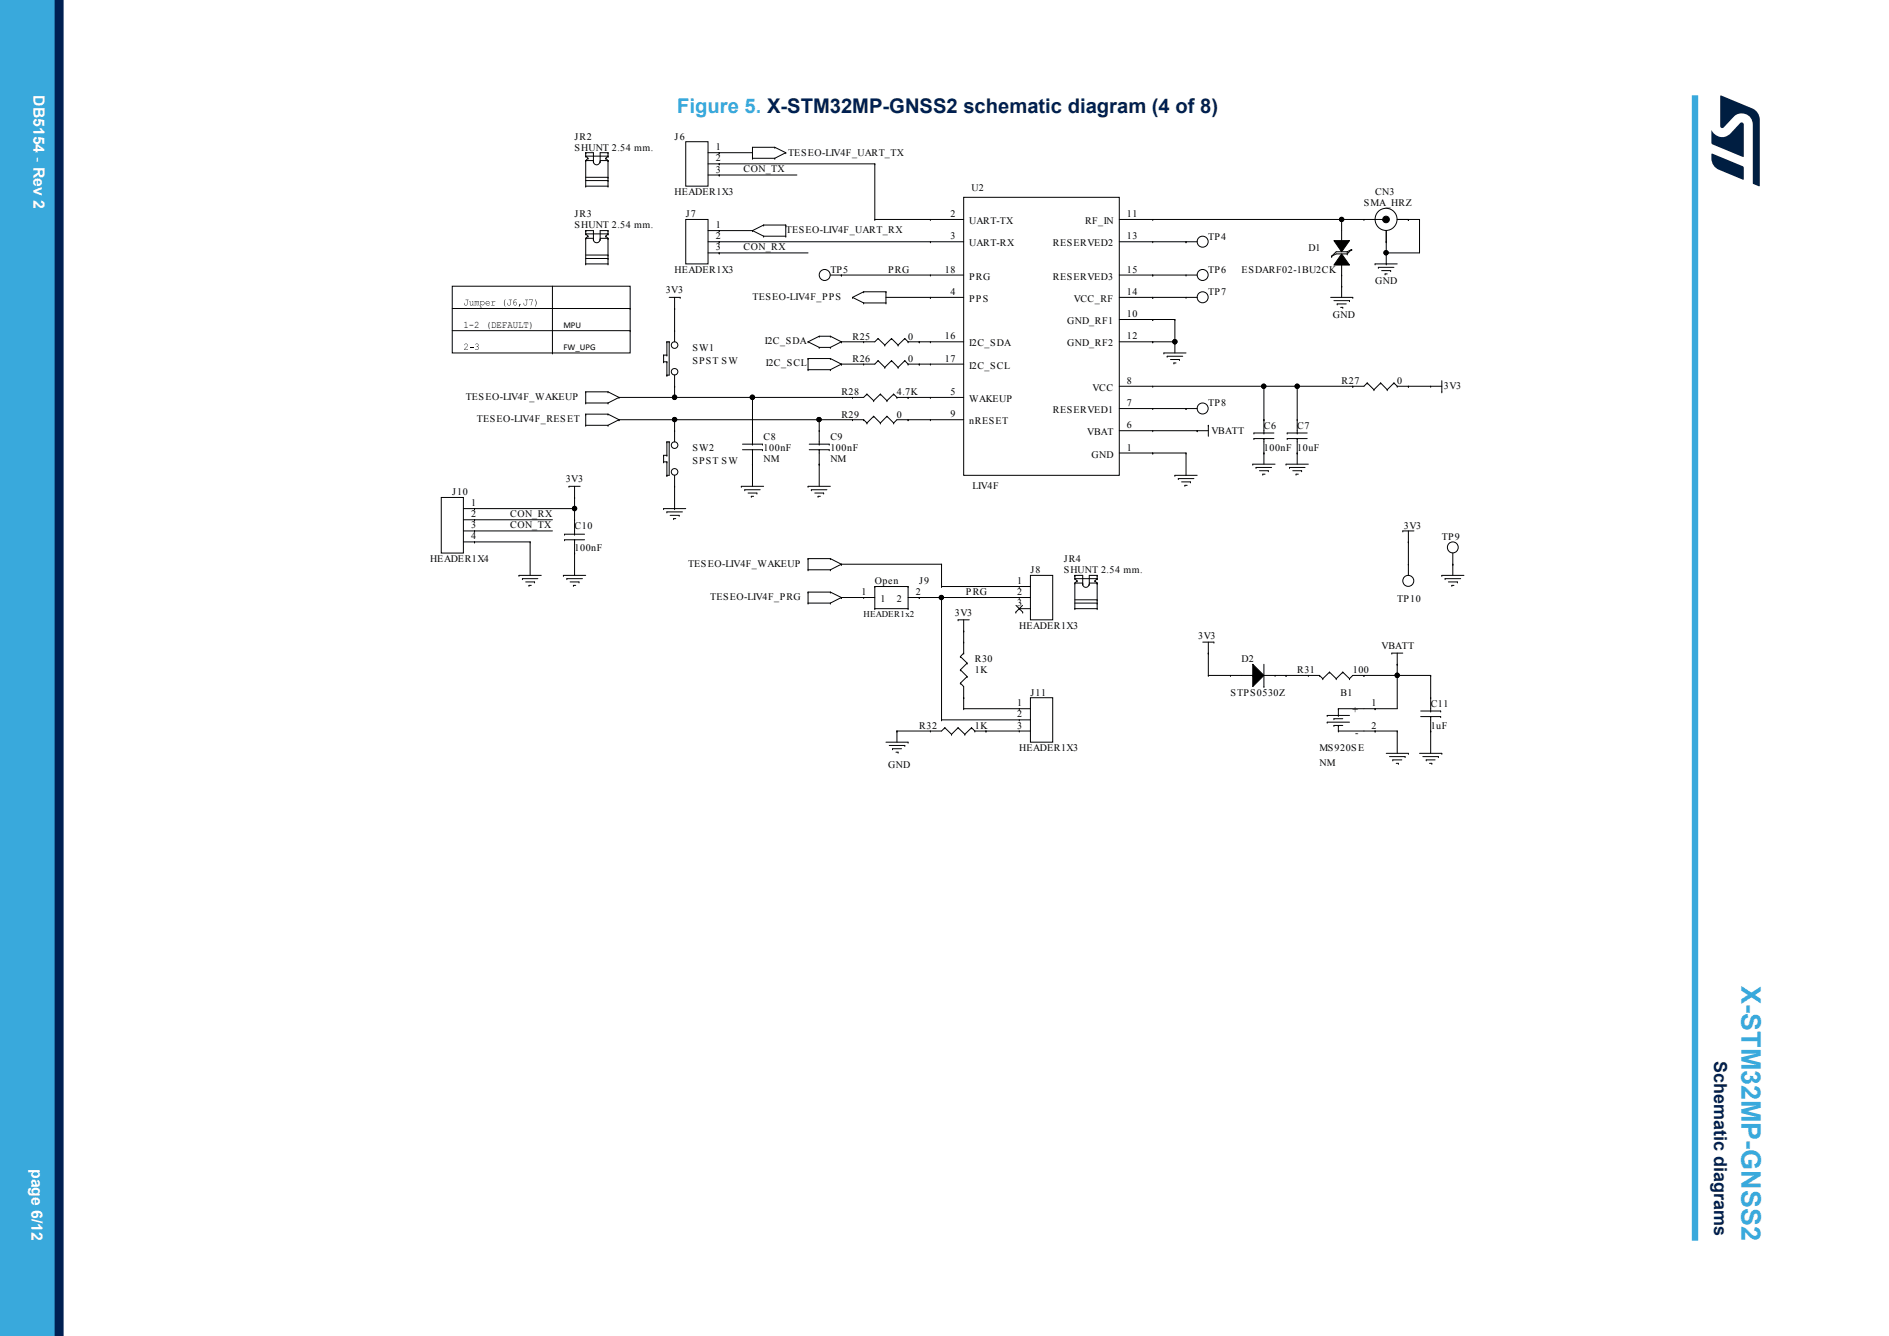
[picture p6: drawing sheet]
<svg xmlns="http://www.w3.org/2000/svg" width="297mm" height="210mm" viewBox="0 0 297 210" stroke-linecap="round" stroke-linejoin="round" font-family="sans-serif">
<g fill="none" stroke="#000" stroke-width=".16">
<path d="M92.1 36.2h1.2v1.4M92.1 24h1.2v1.4M92.1 24.5l.4 .4M92.1 36.8l.4 .3M92.1 29.3h3.5M92.1 29.3h.1M92.1 25.2h.1M92.1 24.5h.1M92.1 24h.1M92.1 37.5h.1M92.1 36.8h.1M92.1 36.2h.1"/>
<path d="M92.1 24v.5M92.1 25.2v4.1M92.1 36.2v.6M92.1 37.5v4M92.1 27.9h3.5M92.1 28.4h3.5M92.1 24.5h3.5M92.1 25.2h1.2M92.1 36.8h3.5M92.1 37.5h1.2M92.5 24.9h.1M92.5 37.1h.1"/>
<path d="M92.5 24.9l-.4 .3M92.5 37.1l-.4 .4M93.3 25.2h.1M93.3 25.4h.1M93.3 37.5h.1M93.3 37.6h.1M93.3 37.6a.52 .52 0 0 0 .5 .6 .52 .52 0 0 0 .5-.6M94.3 25.4a.52 .52 0 0 1-.5 .5 .52 .52 0 0 1-.5-.5M94.4 25.4h.1M94.4 37.6h.1M94.4 25.2h1.2M94.4 37.5h1.2"/>
<path d="M95.2 24.9h.1M95.2 37.1h.1M95.2 24.9l.4 .3M95.2 37.1l.4 .4M95.6 36.2h-1.2v1.4M95.6 24h-1.2v1.4M95.6 27.9h.1M95.6 28.4h.1M95.6 24.5h.1M95.6 25.2h.1M95.6 29.3h.1M95.6 24h.1"/>
<path d="M95.6 36.8h.1M95.6 37.5h.1M95.6 36.2h.1M95.6 24v.5M95.6 25.2v4.1M95.6 36.2v.6M95.6 37.5v4M95.6 24.5l-.4 .4M95.6 36.8l-.4 .3M107.8 34.5h3.5v7h-3.5zM107.8 22.3h3.5v7h-3.5zM111.3 36.2h7"/>
<path d="M111.3 38h40.2M111.3 39.8h15.7M111.3 24h7M111.3 25.8h26.2M111.3 27.5h14M113.1 36.2h.1M113.1 38h.1M113.1 39.8h.1M113.1 24h.1M113.1 25.8h.1M113.1 27.5h.1M118.3 36.2l1.8 .9"/>
<path d="M118.3 36.2h.1M118.3 24.9h.1M118.3 23.2h.1M118.3 23.2v1.7M118.3 23.2h3.5M118.3 24.9h3.5M120.1 35.4h.1M120.1 37.1h.1M120.1 35.4h3.4M120.1 35.4l-1.8 .8M120.1 37.1h3.4M121.8 24.9h.1"/>
<path d="M121.8 23.2h.1M121.8 23.2l1.7 .8M123.5 35.4h.1M123.5 37.1h.1M123.5 24h.1M123.5 35.4v1.7M123.5 24l-1.7 .9M137.5 34.5h.1M137.5 25.8h.1M137.5 25.8v8.7M137.5 34.5h14M146.3 34.5h.1"/>
<path d="M146.3 38h.1M151.5 31h24.5v43.7h-24.5zM176 38h12.2M176 34.5h41.4M181.2 34.5h.1M181.2 38h.1M186.5 38h.1M209.7 37.8h2.5l-1.3 1.8zM210.9 39.9l1.3 1.8h-2.5zM210.9 38h.1M210.9 34.5h.1M210.9 34.5v3.5"/>
<path d="M211.8 39.9h.1M211.8 39.6h.1M211.8 39.9h-1.7l-.7 .4M211.8 39.6h-1.7l-.7 .7M212.5 39.2l-.7 .7M212.5 39.2l-.7 .4M212.5 39.2h.1M214.4 34.5h.1M217.4 34.5h.1M218 38h.1M218 39.8h.1M218 36.2v5.3"/>
<path d="M219.7 34.5h3.5M221.4 34.5h.1M223.2 34.5h.1M223.2 34.5v5.3h-5.2M71.1 45h28v10.5h-28zM71.1 48.5h28M71.1 52h28M86.9 55.5h.1M86.9 45v10.5M92.1 41.5h3.5M92.1 41.5h.1M92.1 40.1h3.5"/>
<path d="M92.1 40.6h3.5M95.6 40.1h.1M95.6 40.6h.1M95.6 41.5h.1M99.1 48.5h.1M99.1 52h.1M104.3 55.8h.1M104.3 56.9h.1M104.3 55.8v1.1M104.3 56.9h.6M104.3 55.8h.6M104.9 53.7h.3"/>
<path d="M104.9 53.7h.1M104.9 55.8h.1M104.9 56.9h.1M104.9 59h.1M104.9 53.7v2.1M104.9 56.9v2.1M105.2 53.7h.1M105.2 46.7h1.7M105.2 53.7v5.3h-.3M106.1 48.5h.1M106.1 52h.1M106.1 46.7v7"/>
<path d="M106.1 59v3.5M106.9 46.7h.1M127 53.7l1.8 .9M127 58.1h3.6M127 53.7h.1M127 58.1h.1M127 56.4h.1M127 56.4v1.7M127 56.4h3.6M128.8 52.9h.1M128.8 54.6h.1M128.8 52.9h1.8"/>
<path d="M128.8 54.6h1.8M128.8 52.9l-1.8 .8M130.6 52.9h.1M130.6 54.6h.1M130.6 58.1h.1M130.6 56.4h.1M130.6 52.9l1.7 .8M130.6 56.4l1.7 .8M130.6 43.2h20.9M132.3 53.7h.1M132.3 57.2h.1M132.3 43.2h.1"/>
<path d="M132.3 53.7l-1.7 .9M132.3 57.2l-1.7 .9M134 46.7h.1M134 46.7l1.8 .9M135.8 45.9l-1.8 .8M135.8 45.9h.1M135.8 47.6h.1M135.8 57.2h.1M135.8 53.7h.1M135.8 45.9h3.5M135.8 47.6h3.5M138.1 56.7h.1"/>
<path d="M138.1 53.2h.1M138.1 56.7l1 1.1M138.1 53.2l1 1M138.1 53.2l-.6 .5h-5.2M138.1 56.7l-.6 .5h-5.2M139.1 57.8h.1M139.1 54.2h.1M139.3 45.9h.1M139.3 47.6h.1M139.3 45.9v1.7M139.3 46.7h12.2M140.2 56.7h.1"/>
<path d="M140.2 53.2h.1M140.2 56.7l1 1.1M140.2 53.2l1 1M140.2 56.7l-1.1 1.1M140.2 53.2l-1.1 1M141.2 57.8h.1M141.2 54.2h.1M142.3 56.7l-1.1 1.1M142.3 53.2l-1.1 1M142.3 56.7h.1M142.3 53.2h.1M142.3 56.7l.5 .5"/>
<path d="M142.3 53.2l.5 .5M142.8 57.2h.1M142.8 53.7h.1M142.8 53.7h8.7M142.8 57.2h8.7M144.5 57.2h.1M144.5 53.7h.1M146.3 46.7h.1M146.3 43.2h.1M146.3 53.7h.1M146.3 57.2h.1M176 46.7h12.2"/>
<path d="M176 43.2h12.2M176 53.7h8.7M176 50.2h8.7M181.2 50.2h.1M181.2 53.7h.1M181.2 46.7h.1M181.2 43.2h.1M183 55.5h.1M183 55.5h3.5M183.5 56h2.5M183.5 56h.1M184 56.5h1.4"/>
<path d="M184.6 57.1h.1M184.6 57.1h.3M184.7 50.2h.1M184.7 53.7h.1M184.7 50.2v5.3M185.4 56.5h.1M186.5 43.2h.1M186.5 46.7h.1M209.2 46.7h3.5M209.4 40.3h.1M209.7 47.3h2.5M210.2 47.8h.1"/>
<path d="M210.2 47.8h1.5M210.8 48.3h.3M210.9 43.2h.1M210.9 45h.1M210.9 41.5v5.2M211.1 48.3h.1M212.2 47.3h.1M212.7 46.7h.1M216.2 41.5h3.5M216.2 41.5h.1M216.7 42h2.5M216.7 42h.1"/>
<path d="M217.2 42.5h1.4M217.8 43.1h.1M217.8 43.1h.3M218 41.5h.1M218.6 42.5h.1M226.7 59.8v1.8M69.4 78.2h3.5v8.7h-3.5zM72.9 79.9h17.4M74.6 79.9h.1M89.5 76.4h.1M89.5 76.4h1.7M90.3 78.2h.1"/>
<path d="M90.3 79.9h.1M90.3 76.4v7.6M92.1 66.9h3.5M92.1 63.3h3.5M92.1 66.9h.1M92.1 65.1h.1M92.1 63.3h.1M92.1 61.6h.1M92.1 61.6v1.7M92.1 65.1v1.8M92.1 65.1h3.5M92.1 61.6h3.5"/>
<path d="M95.6 66.9h.1M95.6 65.1h.1M95.6 63.3h.1M95.6 61.6h.1M95.6 65.1l1.7 .9M95.6 61.6l1.7 .9M97.3 66h.1M97.3 62.5h.1M97.3 66l-1.7 .9M97.3 62.5l-1.7 .8M97.3 66h38.5M104.3 79.9h.1"/>
<path d="M104.3 71.6h.1M104.3 72.6h.1M104.3 71.6v1M104.3 72.6h.6M104.3 79.9h3.5M104.3 71.6h.6M104.9 69.5h.3M104.9 69.5h.1M104.9 71.6h.1M104.9 72.6h.1M104.9 74.7h.1M104.9 69.5v2.1"/>
<path d="M104.9 72.6v2.1M105.2 69.5h.1M105.2 69.5v5.2h-.3M106.1 60.7h.1M106.1 76.4h.1M106.1 67.7h.1M106.1 62.5h.1M106.1 66h.1M106.1 79.9h.1M106.1 66v3.5M106.1 74.7v5.2M116.6 76.4h.1"/>
<path d="M116.6 76.4h3.5M116.7 70.7h3.2M116.7 69.8h3.2M117.1 77h2.4M117.1 77h.1M117.6 77.5h1.4M118.1 78h.1M118.1 78h.4M118.3 69.8h.1M118.3 70.7h.1M118.3 67.7h.1M118.3 73h.1"/>
<path d="M118.3 62.5h.1M118.3 62.5v7.3M118.3 70.7v5.7M119 77.5h.1M119.9 70.7h.1M119.9 69.8h.1M127 76.4h3.6M127 76.4h.1M127.2 70.7h3.2M127.2 69.8h3.2M127.6 77h2.4M127.6 77h.1"/>
<path d="M128.1 77.5h1.4M128.6 78h.1M128.6 78h.4M128.8 69.8h.1M128.8 70.7h.1M128.8 67.7h.1M128.8 73h.1M128.8 66h.1M128.8 66v3.8M128.8 70.7v5.7M129.5 77.5h.1M130.4 70.7h.1"/>
<path d="M130.4 69.8h.1M134 66h.1M134 62.5h.1M135.8 66l.5 .5M135.8 66h.1M136.3 66.5h.1M136.3 62h.1M136.3 62l1.1 1M136.3 62l-.5 .5h-38.5M137.4 65.4h.1M137.4 63h.1M137.4 65.4l-1.1 1.1"/>
<path d="M137.4 65.4l1 1.1M138.4 62l-1 1M138.4 66.5h.1M138.4 62h.1M138.4 62l1 1M139.4 65.4h.1M139.4 63h.1M139.4 65.4l-1 1.1M139.4 65.4l1.1 1.1M140.5 62l-1.1 1M140.5 66.5h.1M140.5 62h.1"/>
<path d="M140.5 62l.5 .5M141 62.5h.1M141 62.5h10.5M142.8 66h.1M142.8 62.5h.1M146.3 62.5h.1M146.3 66h.1M151.5 66h-10.5l-.5 .5M176 67.7h14M176 64.2h12.2M176 71.2h10.5M181.2 71.2h.1"/>
<path d="M181.2 67.7h.1M181.2 64.2h.1M181.2 60.7h.1M184.7 74.7h3.5M184.7 74.7h.1M185.3 75.2h2.4M185.3 75.2h.1M185.8 75.7h1.4M186.3 76.3h.1M186.3 76.3h.4M186.5 64.2h.1M186.5 71.2h.1"/>
<path d="M186.5 71.2v3.5M187.2 75.7h.1M188.2 67.7h.1M190 66.9h.1M190 66.9v1.7M197 73h.1M197 73h3.5M197.1 68.9h3.2M197.1 68.1h3.2M197.1 68.9h.1M197.1 68.1h.1M197.5 73.5h.1"/>
<path d="M197.5 73.5h2.4M198 74h1.4M198.5 74.5h.1M198.5 74.5h.4M198.7 68.1h.1M198.7 68.9h.1M198.7 66h.1M198.7 71.2h.1M198.7 60.7h.1M198.7 60.7v7.4M198.7 68.9v4.1M199.4 74h.1"/>
<path d="M202.2 73h3.5M202.2 73h.1M202.4 68.9h3.1M202.4 68.1h3.1M202.4 68.9h.1M202.4 68.1h.1M202.7 73.5h2.5M202.7 73.5h.1M203.3 74h1.3M203.8 74.5h.1M203.8 74.5h.3M204 68.1h.1"/>
<path d="M204 68.9h.1M204 66h.1M204 71.2h.1M204 60.7h.1M204 60.7v7.4M204 68.9v4.1M204.6 74h.1M212.7 60.7h.1M215 60.2l-.6 .5h-38.4M215 60.2h.1M215 60.2l1 1.1M216 61.3h.1"/>
<path d="M217.1 60.2l-1.1 1.1M217.1 60.2h.1M217.1 60.2l1 1.1M218.1 61.3h.1M219.2 60.2h.1M219.2 60.2l.5 .5M219.2 60.2l-1.1 1.1M219.7 60.7h.1M219.7 60.7h7M221.4 60.7h.1M224.9 60.7h.1M226.7 61.6h.1"/>
<path d="M72.9 83.5h14M72.9 81.7h14M72.9 85.2h10.5M74.6 81.7h.1M74.6 83.5h.1M74.6 85.2h.1M81.6 90.4h.1M81.6 90.4h3.5M82.1 91h2.5M82.1 91h.1M82.7 91.5h1.3M83.2 92h.1"/>
<path d="M83.2 92h.3M83.4 85.2h.1M83.4 85.2v5.2M84 91.5h.1M88.6 90.4h.1M88.6 90.4h3.5M88.8 84h.1M88.8 84.8h.1M88.8 84h3.1M88.8 84.8h3.1M89.1 91h.1M89.1 91h2.5"/>
<path d="M89.6 91.5h1.4M90.2 92h.3M90.2 92h.1M90.3 84.8h.1M90.3 84h.1M90.3 86.9h.1M90.3 81.7h.1M90.3 84.8v5.6M91 91.5h.1M104.9 80.5h2.4M104.9 80.5h.1M105.4 81h1.4"/>
<path d="M105.9 81.5h.3M105.9 81.5h.1M106.8 81h.1M127 89.6h3.6M127 94.8h3.6M127 89.6h.1M127 87.8h.1M127 94.8h.1M127 93.1h.1M127 87.8v1.8M127 93.1v1.7M127 87.8h3.6"/>
<path d="M127 93.1h3.6M130.6 89.6h.1M130.6 87.8h.1M130.6 94.8h.1M130.6 93.1h.1M130.6 87.8l1.7 .9M130.6 93.1l1.7 .8M132.3 88.7h15.7M132.3 93.9h5.2M132.3 88.7h.1M132.3 93.9h.1M132.3 88.7l-1.7 .9"/>
<path d="M132.3 93.9l-1.7 .9M135.8 93.9h.1M137.5 95.7h.1M137.5 92.2h.1M137.5 92.2v3.5M137.5 92.2h5.3M137.5 95.7h5.3M142.8 95.7h.1M142.8 92.2h.1M142.8 92.2v3.5M142.8 93.9h19.2M144.5 93.9h.1"/>
<path d="M148 93.9h.1M148 88.7h.1M148 92.2h.1M148 88.7v3.5M148 93.9v19.3M148 92.2h14M150.6 97.4h.1M150.6 97.4h1.8M151.5 99.2h.1M151.5 97.4v5.3M159.7 96.2h.1M159.7 95.2l1.1 1"/>
<path d="M160.3 92.2h.1M160.3 93.9h.1M160.3 95.7h.1M160.3 95.7h1.7M160.8 95.2l-1.1 1M160.8 96.2h.1M162 90.4h3.5v7h-3.5zM169 91l.4 .3M169 95.7h3.5M169 95.7h.1M169 91.7h.1M169 91h.1"/>
<path d="M169 90.4h.1M169 94.8h3.5M169 91h3.5M169 94.3h3.5M169 91.7h1.2M169 90.4v.6M169 91.7v4M169 90.4h1.2v1.4M169.4 91.3h.1M169.4 91.3l-.4 .4M170.2 91.7h.1M170.2 91.8h.1"/>
<path d="M170.2 91.8a.5 .5 0 0 0 .5 .5 .5 .5 0 0 0 .5-.5M171.3 91.8h.1M171.3 91.7h1.2M172.1 91.3h.1M172.1 91.3l.4 .4M172.5 90.4h-1.2v1.4M172.5 94.3h.1M172.5 94.8h.1M172.5 91h.1M172.5 91.7h.1M172.5 95.7h.1M172.5 90.4h.1"/>
<path d="M172.5 90.4v.6M172.5 91.7v4M172.5 91l-.4 .3M220.6 83.5h.1M220.6 83.5h1.7M221.4 85.2h.1M221.4 88.7h.1M221.4 83.5v6.9M226.7 90.4h3.5M226.7 90.4h.1M227.2 91h2.5M227.2 91h.1"/>
<path d="M227.7 91.5h1.4M228.3 92h.1M228.3 92h.3M228.4 88.7h.1M228.4 86.9v3.5M229.1 91.5h.1M139.3 116.7h3.5M139.8 117.2h2.5M140.3 117.7h1.4M140.3 117.7h.1M140.9 118.2h.3M141 114.9h.1"/>
<path d="M141 114.9v1.8M141.2 118.2h.1M142.3 117.2h.1M142.8 116.7h.1M146.3 114.9h.1M148 113.2h.1M148 113.2h14M148.6 114.4l-.6 .5h-7M148.6 114.4h.1M148.6 114.4l1 1M149.6 115.4h.1M150.6 114.4h.1"/>
<path d="M150.6 114.4l1.1 1M150.6 114.4l-1 1M151 107.4h.1M151 105.3h.1M151 103.2h.1M151 105.3l1.1 1M151 107.4l.5 .5v3.5M151 103.2l1.1 1M151.5 102.7l-.5 .5M151.5 111.4h10.5M151.5 102.7h.1M151.5 109.7h.1"/>
<path d="M151.5 100.9h.1M151.5 111.4h.1M151.7 115.4h.1M152.1 106.3l-1.1 1.1M152.1 104.2l-1.1 1.1M152.1 106.3h.1M152.1 104.2h.1M152.8 114.4l-1.1 1M152.8 114.4h.1M152.8 114.4l.5 .5M153.3 114.9h.1M153.3 114.9h8.7"/>
<path d="M155 114.9h.1M160.3 111.4h.1M160.3 113.2h.1M160.3 114.9h.1M162 109.7h3.5v7h-3.5zM189.1 100.9h1.8M190 102.7h.1M190 106.2h.1M190 100.9v5.3M190 106.2h7M190.9 100.9h.1M193.5 106.2h.1"/>
<path d="M197 104.4l1.7 1.8-1.7 1.7zM197 106.2h.1M198.7 107.9h.1M198.7 104.4v3.5M198.7 106.2h8.8M200.5 106.2h.1M202.2 106.2h.1M205.7 106.2h.1M207.5 106.2h.1M207.5 106.2l.5 .5M208 106.7h.1M208.7 112.5h3.5"/>
<path d="M208.7 113.5h3.5M208.7 112.5h.1M208.7 113.5h.1M209 105.7h.1M209 105.7l-1 1M209 105.7l1.1 1M209.7 113h.1M209.7 114h.1M209.7 113h1.4M209.7 114h1.4M210.1 106.7h.1M210.4 114.9h9.3"/>
<path d="M210.4 114.9h.1M210.4 111.4h.1M210.4 112.5h.1M210.4 114h.1M210.4 111.4v1.1M210.4 114v.9M211.1 105.7l1.1 1M211.1 105.7h.1M211.1 105.7l-1 1M212.2 106.7h.1M214.4 106.2h.1M216.2 114.9h.1"/>
<path d="M216.2 111.4h.1M218 118.4h3.4M218.5 118.9h2.4M218.8 102.7h1.8M218.8 102.7h.1M219 119.4h.1M219 119.4h1.4M219.5 120h.4M219.7 104.4h.1M219.7 106.2h.1M219.7 114.9h.1M219.7 102.7v8.7h-9.3"/>
<path d="M219.7 114.9v3.5M219.9 120h.1M220.9 118.9h.1M221.4 118.4h.1M223.2 118.4h3.5M223.4 112.6h3.1M223.4 111.8h3.1M223.7 118.9h2.5M224.2 119.4h1.4M224.2 119.4h.1M224.8 120h.3M224.9 111.8h.1"/>
<path d="M224.9 112.6h.1M224.9 109.7h.1M224.9 114.9h.1M224.9 106.2h.1M224.9 106.2h-12.2l-.5 .5M224.9 106.2v5.6M224.9 112.6v5.8M225.1 120h.1M226.2 118.9h.1M226.5 112.6h.1M226.5 111.8h.1M226.7 118.4h.1"/>
<circle cx="189.1" cy="38" r=".87"/>
<circle cx="210.9" cy="34.5" r=".34"/>
<circle cx="217.9" cy="34.5" r="1.74"/>
<circle cx="217.9" cy="39.7" r=".34"/>
<circle cx="217.9" cy="34.5" r=".52"/>
<circle cx="106.1" cy="54.2" r=".52"/>
<circle cx="106.1" cy="58.4" r=".51"/>
<circle cx="129.7" cy="43.2" r=".87"/>
<circle cx="184.7" cy="53.7" r=".34"/>
<circle cx="189.1" cy="43.2" r=".87"/>
<circle cx="189.1" cy="46.7" r=".87"/>
<circle cx="90.3" cy="79.9" r=".34"/>
<circle cx="106.1" cy="62.5" r=".34"/>
<circle cx="106.1" cy="65.9" r=".34"/>
<circle cx="106.1" cy="70" r=".52"/>
<circle cx="106.1" cy="74.2" r=".52"/>
<circle cx="118.3" cy="62.5" r=".35"/>
<circle cx="128.8" cy="65.9" r=".34"/>
<circle cx="189.1" cy="64.2" r=".87"/>
<circle cx="198.7" cy="60.7" r=".34"/>
<circle cx="203.9" cy="60.7" r=".34"/>
<circle cx="148" cy="93.9" r=".34"/>
<circle cx="221.4" cy="91.3" r=".87"/>
<circle cx="228.4" cy="86" r=".86"/>
<circle cx="219.7" cy="106.2" r=".34"/>
</g>
<g fill="#000">
<path d="M73.1 54.1a.29 .29 0 0 1 .4 .1 .29 .29 0 0 1-.1 .4l-.4 .3h.5v.1h-.5l.3-.5a.24 .24 0 0 0 .1-.4 .24 .24 0 0 0-.4 .2zM73.2 47.1h.5l-.2 .1v.5a.29 .29 0 0 1-.2 .3 .29 .29 0 0 1-.3-.1v-.3l.1 .3h.3v-.1l.1-.6zM73.8 47.3h.1l.1 .6 .1 .1 .2-.2v-.4h-.1l.2-.1 .1 .7h-.2v-.1l-.4 .1v-.6zM73.8 54.5h.6v.1h-.6zM74.6 47.3h.3l.1 .1a.16 .16 0 0 1 .2-.1 .16 .16 0 0 1 .1 .2l.1 .5h-.1l-.1-.6-.2 .1 .1 .5h-.1l-.1-.6-.2 .1 .1 .5h-.2zM74.8 54.1a.26 .26 0 0 1 .4 0 .26 .26 0 0 1-.1 .4 .29 .29 0 0 1 .1 .4 .29 .29 0 0 1-.5 0 .27 .27 0 0 0 .5-.1 .27 .27 0 0 0-.3-.3v-.1a.21 .21 0 0 0 .3-.1 .21 .21 0 0 0-.2-.3 .21 .21 0 0 0-.2 .2zM77.3 47.3h.2v.2l.2-.2 .2 .1-.4 .2v.3l.3 .1h-.6l.2-.1v-.5zM79.4 47a1.38 1.38 0 0 0 0 1.2l-.2-.6zM80 47.1h.5l-.2 .1v.5a.29 .29 0 0 1-.2 .3 .29 .29 0 0 1-.3-.1v-.3l.1 .3h.3v-.1l.1-.6zM81.7 47.8h.2l-.3 .4zM82.6 47.1h.4l-.1 .1v.5a.29 .29 0 0 1-.2 .3 .29 .29 0 0 1-.4-.1l.1-.3 .1 .3h.2l.1-.1v-.6zM83.2 47h.5l-.2 1 .2-.9h-.4l-.1 .1z"/>
<path d="M84.1 47.1a.84 .84 0 0 1 0 1.1 1.26 1.26 0 0 0 0-1.1z"/>
<path d="M75.4 47.3h.2v.2a.32 .32 0 0 1 .5-.1 .32 .32 0 0 1 0 .5 .32 .32 0 0 1-.5-.1v.4l.2 .1h-.4l.2-.1v-.8zM75.6 47.6a.26 .26 0 0 0 .5 0 .26 .26 0 0 0-.5 0z"/>
<path d="M76.4 47.4l.4-.1 .2 .4h-.6a.41 .41 0 0 0 .6 .2 .37 .37 0 0 1-.5 0 .37 .37 0 0 1-.1-.5zM76.5 47.4l-.1 .2h.5l-.1-.2z"/>
<path d="M80.8 47.2l.2-.2 .2 .1a.36 .36 0 0 0-.4 .1 .36 .36 0 0 0 0 .4 .25 .25 0 0 1 .4-.1 .25 .25 0 0 1-.1 .4 .25 .25 0 0 1-.3-.1l-.1-.4zM80.8 47.7a.22 .22 0 0 0 .4 0 .22 .22 0 0 0-.4 0z"/>
</g>
<g fill="#000">
<path d="M197 104.4l1.7 1.8-1.7 1.7z"/>
<path d="M209.7 37.8h2.5l-1.3 1.8z" fill-rule="evenodd"/>
<path d="M210.9 39.9l1.3 1.8h-2.5z" fill-rule="evenodd"/>
<circle cx="210.9" cy="34.5" r=".34"/>
<circle cx="217.9" cy="39.7" r=".34"/>
<circle cx="217.9" cy="34.5" r=".52"/>
<circle cx="184.7" cy="53.7" r=".34"/>
<circle cx="90.3" cy="79.9" r=".34"/>
<circle cx="106.1" cy="62.5" r=".34"/>
<circle cx="106.1" cy="65.9" r=".34"/>
<circle cx="118.3" cy="62.5" r=".35"/>
<circle cx="128.8" cy="65.9" r=".34"/>
<circle cx="198.7" cy="60.7" r=".34"/>
<circle cx="203.9" cy="60.7" r=".34"/>
<circle cx="148" cy="93.9" r=".34"/>
<circle cx="219.7" cy="106.2" r=".34"/>
</g>
<path d="M266.5 15v180" fill="none" stroke="#39a9dc" stroke-width="1"/>
<g fill="#39a9dc">
<path d="M0 0h8.6v210h-8.6z" fill-rule="evenodd"/>
<path d="M0 0h7.5v210h-7.5z" fill-rule="evenodd"/>
</g>
<path d="M9.3 0v210" fill="none" stroke="#002052" stroke-width="1.4"/>
<g fill="#001e41">
<path d="M270.5 15l5 2.1a1.91 1.91 0 0 1 1.2 1.7v10.4l-.1 .1-1-.5v-9.2a1.74 1.74 0 0 0-1-1.6 1.74 1.74 0 0 0-2 .3l-1.6 1.7-.2 .1-.3-.1z"/>
<path d="M269.1 24.2l4.9 1.9 .2 .3v1.7l-.2 .1-3.8-1.5a1.92 1.92 0 0 1-1.1-1.8z"/>
<path d="M269.1 20.5a1.85 1.85 0 0 0 2.9 .5l1.6-1.6 .2-.2 .3 .2v5.3l-5-2.1z"/>
</g>
<text font-size="4.2" fill="#39a9dc" x="273.8" y="155" transform="rotate(90 273.8 155)">X-STM32MP-GNSS2</text>
<text font-size="3.2" fill="#39a9dc" x="106.5" y="17.8">Figure 5. X-STM32MP-GNSS2 schematic diagram (4 of 8)</text>
<text font-size="2.8" fill="#002052" x="269.5" y="166.8" transform="rotate(90 269.5 166.8)">Schematic diagrams</text>
<g font-size="2.5" fill="#fff">
<text x="5.3" y="15" transform="rotate(90 5.3 15)">DB5154 - Rev 2</text>
<text x="5" y="183.7" transform="rotate(90 5 183.7)">page 6/12</text>
</g>
<g font-size="1.6">
<text x="90.3" y="21.9">JR2</text>
<text x="90.3" y="23.7">SHUNT 2.54 mm.</text>
<text x="106.1" y="21.9">J6</text>
<text x="112.5" y="23.6">1</text>
<text x="112.5" y="25.4">2</text>
<text x="112.5" y="27.1">3</text>
<text x="116.9" y="27">CON_TX</text>
<text x="123.9" y="24.6">TESEO-LIV4F_UART_TX</text>
<text x="152.8" y="30">U2</text>
<text x="90.3" y="34.2">JR3</text>
<text x="90.3" y="35.9">SHUNT 2.54 mm.</text>
<text x="106.1" y="30.7">HEADER1X3</text>
<text x="107.8" y="34.2">J7</text>
<text x="112.5" y="35.9">1</text>
<text x="149.4" y="34.1">2</text>
<text x="152.4" y="35.2">UART-TX</text>
<text x="170.6" y="35.2">RF_IN</text>
<text x="177.2" y="34.1">11</text>
<text x="214.4" y="32.4">SMA_HRZ</text>
<text x="216.2" y="30.7">CN3</text>
<text x="112.5" y="37.6">2</text>
<text x="112.5" y="39.4">3</text>
<text x="116.9" y="39.3">CON_RX</text>
<text x="123.5" y="36.6">TESEO-LIV4F_UART_RX</text>
<text x="149.4" y="37.6">3</text>
<text x="152.4" y="38.7">UART-RX</text>
<text x="165.5" y="38.7">RESERVED2</text>
<text x="177.2" y="37.6">13</text>
<text x="190" y="37.7">TP4</text>
<text x="205.7" y="39.4">D1</text>
<text x="104.7" y="46">3V3</text>
<text x="106.1" y="42.9">HEADER1X3</text>
<text x="118.3" y="47.1">TESEO-LIV4F_PPS</text>
<text x="130.6" y="42.9">TP5</text>
<text x="139.7" y="42.9">PRG</text>
<text x="148.6" y="42.8">18</text>
<text x="149.4" y="46.4">4</text>
<text x="152.4" y="47.5">PPS</text>
<text x="152.4" y="44">PRG</text>
<text x="165.5" y="44">RESERVED3</text>
<text x="168.8" y="47.5">VCC_RF</text>
<text x="177.2" y="42.8">15</text>
<text x="177.2" y="46.4">14</text>
<text x="190" y="46.4">TP7</text>
<text x="190" y="42.9">TP6</text>
<text x="195.2" y="42.9">ESDARF02-1BU2CK</text>
<text x="216.2" y="44.7">GND</text>
<text x="72.9" y="51.5">1-2 (DEFAULT)</text>
<text x="134" y="53.4">R25</text>
<text x="142.8" y="53.4">0</text>
<text x="148.6" y="53.3">16</text>
<text x="167.8" y="50.9">GND_RF1</text>
<text x="177.2" y="53.3">12</text>
<text x="177.2" y="49.8">10</text>
<text x="209.5" y="49.9">GND</text>
<text x="108.9" y="55.1">SW1</text>
<text x="108.9" y="57.2">SPST SW</text>
<text x="120.2" y="54.1">I2C_SDA</text>
<text x="120.4" y="57.6">I2C_SCL</text>
<text x="134" y="56.9">R26</text>
<text x="142.8" y="56.9">0</text>
<text x="148.6" y="56.8">17</text>
<text x="152.4" y="54.5">I2C_SDA</text>
<text x="152.4" y="58">I2C_SCL</text>
<text x="167.8" y="54.5">GND_RF2</text>
<text x="73.2" y="62.8">TESEO-LIV4F_WAKEUP</text>
<text x="132.3" y="65.6">R29</text>
<text x="132.3" y="62.1">R28</text>
<text x="141" y="65.6">0</text>
<text x="141" y="62.1">4.7K</text>
<text x="149.4" y="65.6">9</text>
<text x="149.4" y="62.1">5</text>
<text x="152.4" y="63.2">WAKEUP</text>
<text x="165.5" y="64.9">RESERVED1</text>
<text x="171.8" y="61.4">VCC</text>
<text x="177.2" y="60.3">8</text>
<text x="177.2" y="63.8">7</text>
<text x="190" y="63.9">TP8</text>
<text x="210.9" y="60.4">R27</text>
<text x="219.7" y="60.4">0</text>
<text x="227" y="61.1">3V3</text>
<text x="75" y="66.3">TESEO-LIV4F_RESET</text>
<text x="108.9" y="70.9">SW2</text>
<text x="120.1" y="69.1">C8</text>
<text x="120.1" y="70.9">100nF</text>
<text x="130.6" y="69.1">C9</text>
<text x="130.6" y="70.9">100nF</text>
<text x="152.4" y="66.7">nRESET</text>
<text x="171" y="68.4">VBAT</text>
<text x="171.6" y="71.9">GND</text>
<text x="177.2" y="67.3">6</text>
<text x="177.2" y="70.8">1</text>
<text x="190.5" y="68.3">VBATT</text>
<text x="198.7" y="67.4">C6</text>
<text x="198.7" y="70.9">100nF 10uF</text>
<text x="204" y="67.4">C7</text>
<text x="71.1" y="77.9">J10</text>
<text x="88.9" y="75.8">3V3</text>
<text x="108.9" y="73">SPST SW</text>
<text x="120.1" y="72.6">NM</text>
<text x="130.6" y="72.6">NM</text>
<text x="152.9" y="76.8">LIV4F</text>
<text x="74.1" y="79.6">1</text>
<text x="74.1" y="81.3">2</text>
<text x="74.1" y="83.1">3</text>
<text x="80.2" y="81.2">CON_RX</text>
<text x="80.2" y="83">CON_TX</text>
<text x="90.3" y="83.1">C10</text>
<text x="220.7" y="83.1">3V3</text>
<text x="67.6" y="88.4">HEADER1X4</text>
<text x="74.1" y="84.8">4</text>
<text x="90.3" y="86.6">100nF</text>
<text x="108.2" y="89">TESEO-LIV4F_WAKEUP</text>
<text x="167.2" y="88.4">JR4</text>
<text x="226.7" y="84.9">TP9</text>
<text x="111.7" y="94.3">TESEO-LIV4F_PRG</text>
<text x="135.5" y="93.5">1</text>
<text x="137.5" y="91.9">Open</text>
<text x="138.4" y="94.6">1</text>
<text x="141" y="94.6">2</text>
<text x="144" y="93.5">2</text>
<text x="144.5" y="91.9">J9</text>
<text x="151.9" y="93.6">PRG</text>
<text x="159.9" y="91.8">1</text>
<text x="159.9" y="93.5">2</text>
<text x="159.9" y="95.3">3</text>
<text x="162" y="90.1">J8</text>
<text x="167.2" y="90.1">SHUNT 2.54 mm.</text>
<text x="219.7" y="94.6">TP10</text>
<text x="150.1" y="96.8">3V3</text>
<text x="160.3" y="98.8">HEADER1X3</text>
<text x="188.4" y="100.4">3V3</text>
<text x="217.2" y="102">VBATT</text>
<text x="153.3" y="104.1">R30</text>
<text x="153.3" y="105.8">1K</text>
<text x="195.2" y="104.1">D2</text>
<text x="204" y="105.8">R31</text>
<text x="212.7" y="105.8">100</text>
<text x="159.9" y="111">1</text>
<text x="159.9" y="112.8">2</text>
<text x="162" y="109.3">J11</text>
<text x="193.5" y="109.3">STPS0530Z</text>
<text x="210.8" y="109.3">B1</text>
<text x="212.6" y="112.1">+</text>
<text x="215.7" y="111">1</text>
<text x="224.9" y="111.1">C11</text>
<text x="144.5" y="114.6">R32</text>
<text x="153.3" y="114.6">1K</text>
<text x="159.9" y="114.5">3</text>
<text x="160.3" y="118.1">HEADER1X3</text>
<text x="207.5" y="118.1">MS920SE</text>
<text x="213.1" y="115.6">-</text>
<text x="215.7" y="114.5">2</text>
<text x="224.9" y="114.6">1uF</text>
<text x="139.6" y="120.7">GND</text>
<text x="207.5" y="120.3">NM</text>
</g>
<g font-size="1.4">
<text x="88.6" y="51.5">MPU</text>
<text x="88.6" y="55">FW_UPG</text>
<text x="135.8" y="96.9">HEADER1x2</text>
</g>
</svg>
